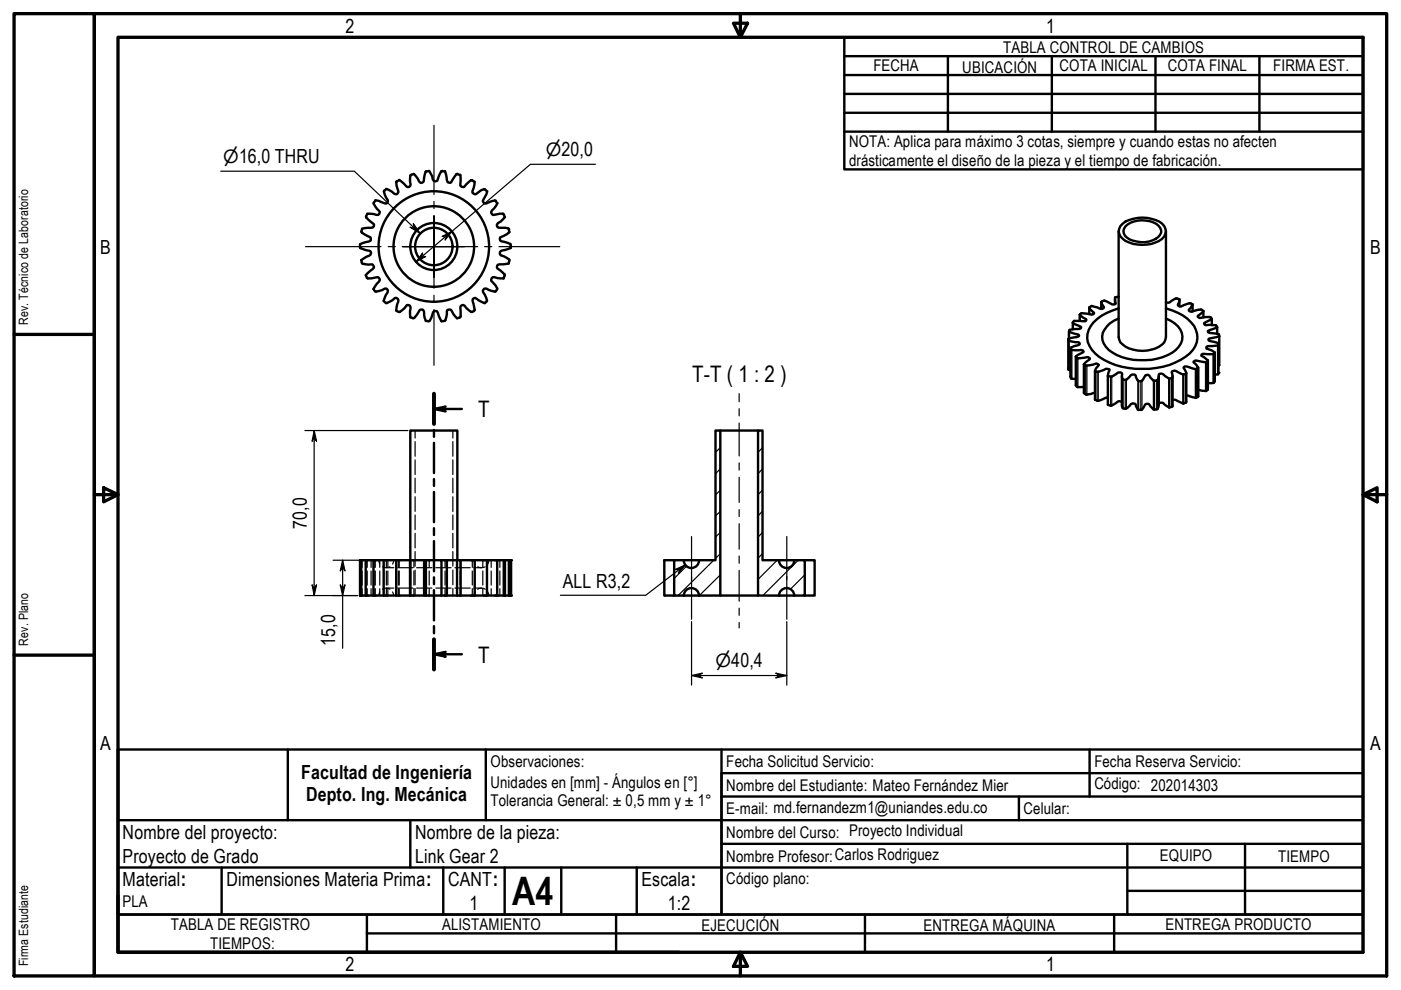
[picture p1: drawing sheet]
<svg xmlns="http://www.w3.org/2000/svg" width="297mm" height="210mm" viewBox="0 0 297 210" stroke-linecap="round" stroke-linejoin="round" font-family="sans-serif">
<!-- layer: Hatch (ISO) -->
<g fill="none" stroke="#000" stroke-width=".25">
<path d="M151.8 91.3l-.1 .2M152.7 99.4l-1 1M152.7 94.9l-1 1M160.8 91.3l-.1 .1M161.7 99.4l-1 1M161.7 94.9l-1 1M145.6 120l-2.7 2.7M151.3 118.8l-7.5 7.5M152.7 117.4l-1 1M152.7 112.9l-1 1M152.7 108.4l-1 1M152.7 103.9l-1 1"/>
<path d="M161.7 103.9l-1 1M161.7 117.4l-1 .9M161.7 112.9l-1 1M161.7 108.4l-1 1M164.8 118.8l-4.1 4M169.2 118.8l-7.5 7.5M152.7 121.9l-4.4 4.4M170.6 121.9l-3 3"/>
</g>
<!-- layer: Hidden (ISO) -->
<g fill="none" stroke="#000" stroke-width=".25">
<path d="M88 91.3v1.6M88 93.6v3.1M88 97.5v3.1M96 91.3v1.6M96 93.6v3.1M96 97.5v3.1M76.3 118.8v1.5M76.6 118.8v1.5M76.8 118.8v1.5M77.6 118.8v1.5M77.9 118.8v1.5M78.7 118.8v1.5"/>
<path d="M79.2 118.8v1.5M79.3 118.8v1.5M79.6 118.8v1.5M80.3 118.8l.2 .8M80.5 118.8v1.5M81.3 118.8v1.5M81.9 118.8v1.5M82.2 118.8v1.5M83.5 118.8l-.3 .8M84 118.8v1.5M84.5 118.8v1.5M84.6 118.8v1.5"/>
<path d="M87.1 118.8v1.5M87.8 118.8v1.5M88 101.4v3.1M88 105.3v3.1M88 109.2v3.1M88 113.1v3.1M88 116.9v3.2M89.9 118.8v1.5M91 118.8v1.5M94.4 118.8v1.5M94.7 118.8h.1M94.7 118.8v1.5"/>
<path d="M96 101.4v3.1M96 105.3v3.1M96 109.2v3.1M96 113.1v3.1M96 116.9v3.2M97.6 118.8v1.5M100.1 118.8v1.5M100.5 118.8l.2 .8M100.6 118.8v1.5M102.4 118.8v1.5M103.3 118.8v1.5M103.7 118.8l-.3 .8"/>
<path d="M104.1 118.8v1.5M105.3 118.8v1.5M105.5 118.8v1.5M106 118.8v1.5M107.1 118.8v1.5M108 118.8v1.5M76.3 121.1v3M76.3 124.8v1.5M76.6 121.1v3M76.6 124.8v1.5M76.8 121.1v3M76.8 124.8v1.5"/>
<path d="M77.6 121.1v3M77.6 124.8v1.5M77.9 121.1v3M77.9 124.8v1.5M78.7 121.1v3M78.7 124.8v1.5M79.2 121.1v3M79.2 124.8v1.5M79.3 121.1v3M79.3 124.8v1.5M79.6 121.1v3M79.6 124.8v1.5"/>
<path d="M80.5 125.5l-.2 .8M80.5 121.1v3M80.5 124.8v1.5M81.1 120.2a1.75 1.75 0 0 0 1.6 0M81.1 124.9a1.37 1.37 0 0 1 1.6 0M81.3 121.1v3M81.3 124.8v1.5M81.9 120.4h1.6M81.9 121.1v3M81.9 124.8v1.5M81.9 124.7h1.6M82.2 121.1v3"/>
<path d="M82.2 124.8v1.5M83.2 125.5l.3 .8M84 121.1v3M84 124.8v1.5M84.3 120.4h3.3M84.3 124.7h3.3M84.5 121.1v3M84.5 124.8v1.5M84.6 121.1v3M84.6 124.8v1.5M87.1 121.1v3M87.1 124.8v1.5"/>
<path d="M87.8 121.1v3M87.8 124.8v1.5M88 120.9v3.1M88 124.7v1.6M88.3 120.4h3.3M88.3 124.7h3.3M89.9 126.3h.1M89.9 121.1v3M89.9 124.8v1.5M91 121.1v3M91 124.8v1.5M92.4 120.4h3.2"/>
<path d="M92.4 124.7h3.2M94.4 121.1v3M94.4 124.8v1.5M94.7 126.3h.1M94.7 121.1v3M94.7 124.8v1.5M96 120.9v3.1M96 124.7v1.6M96.5 120.4h3.2M96.5 124.7h3.2M97.6 121.1v3M97.6 124.8v1.5"/>
<path d="M100.1 121.1v3M100.1 124.8v1.5M100.5 120.4h1.6M100.5 124.7h1.6M100.6 121.1v3M100.6 124.8v1.5M100.7 125.5l-.2 .8M101.3 120.2a1.75 1.75 0 0 0 1.6 0M101.3 124.9a1.37 1.37 0 0 1 1.6 0M102.4 121.1v3M102.4 124.8v1.5M103.3 121.1v3"/>
<path d="M103.3 124.8v1.5M103.4 125.5l.3 .8M104.1 121.1v3M104.1 124.8v1.5M105.3 121.1v3M105.3 124.8v1.5M105.5 121.1v3M105.5 124.8v1.5M106 121.1v3M106 124.8v1.5M107.1 121.1v3M107.1 124.8v1.5"/>
<path d="M108 121.1v3M108 124.8v1.5"/>
</g>
<!-- layer: Visible (ISO) -->
<g fill="none" stroke="#000" stroke-width=".51">
<path d="M84.1 38.5h-.1l.1 .8 .4 1.2-.3 .6h-.6l-.5-.5-1.2-.6M84.6 38.2l-.5 .3M87.2 37.1l-.2 .1 .1 2-.2 .3a.54 .54 0 0 1-.8 0l-1.5-1.4M87.7 36.9l-.5 .2M90.4 36.3l-.2 .1-.2 .7-.1 1.3-.5 .4-.6-.3-.2-.6-.8-1M91 36.3h-.6M91 36.2l.6 1.2 .2 .6 .1 .3 .4 .2 .4-.2 .5-1.4 .3-.5 .3-.2M93.8 36.3l.5 .1M94.4 36.3l.3 1.9 .2 .4 .2 .1h.5l1.2-1.8h.2M97 36.9l.6 .2M97.6 37.1v1.9a.57 .57 0 0 0 .7 .7l1-1.1 .6-.4h.2M100.1 38.3l.5 .3"/>
<path d="M100.6 38.5l-.5 2.2 .5 .5 .4-.1a2.54 2.54 0 0 1 1.9-.9M76.3 52.4l.2 .2 2.1 .8a.69 .69 0 0 1-.3 .8l-1.7 1 .2 .7 1.4 .2 .7-.1 .4 .7-1.8 1.6M76.3 51.8v.6M77.6 58.4l.3 .6h.8a2.08 2.08 0 0 1 1.6-.2l.2 .6-1.3 1.8 .3 .6a4 4 0 0 0 2.2-.6l.5 .2v.4l-.9 2M77.9 45.4l-.3 .5 .1 .2 1.6 1.6a.56 .56 0 0 1-.6 .6l-1.9 .2-.1 .8 1.8 1 .1 .7-2.3 .8M79.6 42.5l-.4 .6 1.3 1.8-.1 .5-.6 .2-.6-.2-1.3-.1M81.5 40.4l.1 .9 .6 1.2-.2 .5-.1 .2-.4-.1-1.9-.6M81.9 40.1l-.4 .4M102.8 40.2l.5 .4M103.3 40.5l-.2 .7a2.43 2.43 0 0 0-.7 1.6l.3 .4 .9-.3a1.52 1.52 0 0 1 1.6-.3M105.1 42.6l.3 .5M105.5 43.1l-1.4 1.8 .3 .6a2.08 2.08 0 0 0 1.6-.2h.6l.3 .2"/>
<path d="M106.8 45.5l.2 .5M106.8 59l-2.3-.2-.4 .5 .1 .3a2.87 2.87 0 0 1 1.2 1.8M107 58.5l-.3 .5M107.1 46l-.9 1-.6 .3a.61 .61 0 0 0-.1 .9 2.23 2.23 0 0 0 1.6 .1l.7 .1 .1 .2M107.9 48.7l.1 .5M107.9 55.9l-2.3 .2-.2 .3 .1 .5 1.1 .9 .4 .4v.3M108 55.3l-.2 .6M108 49.2l-.5 .4-1.5 .7v.3l.2 .5 2 .6 .1 .3M108.3 52v.6M108.3 52.5l-1.9 .6a.59 .59 0 0 0-.4 .5 .59 .59 0 0 0 .2 .5l1.2 .5 .5 .4 .1 .3M237.2 49.1v22.4a2.36 2.36 0 0 0 1.4 2 7.1 7.1 0 0 0 8.2-.9l.4-1.1v-22.4M237.6 47.9a6.3 6.3 0 0 1 5.6-1.7 5.7 5.7 0 0 1 3.6 1.7 2.19 2.19 0 0 1-1.1 3.2 7.7 7.7 0 0 1-7.6-.5 2 2 0 0 1-.5-2.7z"/>
<path d="M238.6 48a5.6 5.6 0 0 1 7.1-.1 1.61 1.61 0 0 1-.7 2.7 5.7 5.7 0 0 1-6.5-.7 1.47 1.47 0 0 1 .1-1.9zM81.3 63.8l.5 .4M81.8 64.2a4.3 4.3 0 0 0 2.1-1h.1a.66 .66 0 0 1 .5 .7l-.5 1.9 .5 .3M84.5 66.1h.3l.5-.3 1-1.1h.5l.3 .6-.2 .6 .1 1.4M87 67.3l.8 .1 1.2-1.6 .5-.2 .4 .5v.7l.4 1.2M90.3 68l.7 .1 .1-.1 .7-1.8a.57 .57 0 0 1 .6-.3 .57 .57 0 0 1 .4 .4l.8 1.8h.6M97.4 67.3l-.3 .1a2.46 2.46 0 0 1-1.3-1.5 .6 .6 0 0 0-1.1 0l-.1 1.4-.2 .6-.2 .1M100.1 66.1h-.2l-.5-.3-.9-1-.5-.1-.3 .2v2.2l-.2 .2M100.5 65.9l-.4 .2M102.9 64.2a1.69 1.69 0 0 1-1.4-.5l-.8-.5-.5 .3 .4 2.2-.1 .2M103.1 63.9l-.3 .3M105.2 61.8a1.54 1.54 0 0 1-1.5-.3l-.6-.3h-.3l-.4 .4 .7 1.5 .1 .8"/>
<path d="M105.3 61.4l-.2 .4M226.5 72.2l1.5 .4h.6l.3 .3-.3 .3-1.7 .6M226.6 70.3v1.5M226.9 73.8l.4 .4h1.9l.5 .3v.1l-1.6 1M226.9 73.8v6.1l.3 .4 .9 .1M227.5 68.4v1.4M228.1 75.6l.4 .4 2-.3 .5 .2 .1 .2-1.3 1.2M228.1 75.6v6.1l.3 .4 1.4-.1M228.9 66.7v1.3M229.8 77.3a1.23 1.23 0 0 0 1.3 .1l1.3-.3 .6 .3-.8 1.2M229.8 77.3v6a1.53 1.53 0 0 0 2 0h.4M230.9 65.2l1.1 1.3-.5 .2-2.2-.3-.4 .3 1.4 1-.1 .3h-2.5l-.2 .4v.2l1.6 .7 .1 .3-.5 .2-1.9 .1v.5l1.7 .5 .3 .3-.5 .3-1.8 .4v6.4l.4 .2"/>
<path d="M230.9 65.2v1.4M232.2 78.6a1.14 1.14 0 0 0 1.2 0l1-.4 .8 .1-.3 1.4M232.2 78.6v6.1l.7 .3 2-.7M233.5 64l.6 1.1-.3 .3a1.09 1.09 0 0 1-1.1-.2l-1.2-.3-.6 .3M233.5 64v1.5M234.9 79.7a1.46 1.46 0 0 0 1.7-.4l.4-.3h.6l.3 .3v.7l.2 .5 .6 .1 .5-.4a1.18 1.18 0 0 1 1.1-.8l.4 .1 .3 .9a.8 .8 0 0 0 .9 .4 .8 .8 0 0 0 .7-.8l.3-.5h.5l.8 .9a.79 .79 0 0 0 1 .3 .79 .79 0 0 0 .5-.8v-.6l.6-.1 1.6 1.1M234.9 79.7v6.1l.7 .2 1.6-.9 .7 .2M236.4 63.4v1.1M237.2 67.5a5 5 0 0 0-3.5 3.8 4.6 4.6 0 0 0 3.1 4 13.6 13.6 0 0 0 11.7-.5 3.6 3.6 0 0 0 1.8-4.9 5.9 5.9 0 0 0-3.1-2.4M237.2 65.4a9.5 9.5 0 0 0-6.4 4.5 4.3 4.3 0 0 0 1.4 5.1 14.4 14.4 0 0 0 10 3.2 13.8 13.8 0 0 0 10.7-4 4.6 4.6 0 0 0-1.1-6.6 12.8 12.8 0 0 0-4.6-2.2M237.2 62.9l-.8 .2 .1 1.3-.3 .2h-.4l-1.7-.9-.6 .3M237.9 79.7v6.4l.2 .5a1.37 1.37 0 0 0 1.7-.9l.4-.2 .5 .1 .5 1.2 .7 .1a.75 .75 0 0 0 .7-.7l.3-.5 .6-.1 1 1.2 .9-.1 .3-.9v-6.1"/>
<path d="M248.6 79.7v6.4l-.7 .3M250.1 63.5l-.4 1.2 .5 .3 2-.7 .7 .3M250.1 63.5a1.02 1.02 0 0 0-1.3 0l-1 .7-.6-.1M250.1 63.5v1.4M250.9 79.4l-1-.4a.92 .92 0 0 0-1.5-.1l.2 1.1-.7 .3M250.9 79.4v6.2M251.5 79.2v6.1l-.6 .3M252.9 64.6l-.9 1.2 .2 .1a1.1 1.1 0 0 0 1.1 0 1.42 1.42 0 0 1 1.8 0M252.9 64.6v1.4M253.6 78.3l-2.4-.6-.2 .3 .5 1.1-.1 .2-.5 .1M253.6 78.3v6.1M254.1 77.9v6.1l-.5 .4"/>
<path d="M255.1 65.9l-1.2 1.1 .1 .2 .3 .2 2.2-.2 .4 .4M255.1 65.9v1.4M255.7 76.8l-2.2-.4-.5 .3 1 1.2-.4 .4M255.7 76.8v6.1M256.1 76.4v6.1l-.4 .4M256.9 67.6l-1.6 1 .3 .3h2.1l.4 .5M256.9 67.6v1.3M257.3 75.1h-1.3a1.19 1.19 0 0 0-1.2 .1v.3l1.3 .9-.4 .4M257.3 75.1v6.1M257.6 74.7v6.2l-.3 .3M258.1 69.4l-2 .9 .3 .3 1.9 .2 .2 .5M258.1 69.4v1.4"/>
<path d="M258.3 73.3l-1.3 .1a1.22 1.22 0 0 0-1.2 .2v.3l.7 .2a1.04 1.04 0 0 1 1 .7l-.2 .3M258.3 73.3v6M258.3 79.3l-.7 .2M258.3 72.9v6.4M258.3 72.9v.4M258.5 71.3l-2.3 .6 .3 .4 1.2 .3 .6 .3M258.5 71.3v6.1l-.2 .1M151.7 91.3h1v35h-9.8v-7.5h8.8zM152.7 91.3h8M160.7 91.3h1v27.5h8.9v7.5h-9.9zM245.7 85.6l.2-.2a.78 .78 0 0 1 .9 .3l1.1 .7M247.9 80.3v6.1"/>
<path d="M248.6 84.8a1.06 1.06 0 0 1 1.1 .3l1.2 .5M251.5 83.8l2.1 .6M254.1 82.6l1.6 .3M256.1 81.2h1.2M76.6 118.8v7.5M77.5 118.8v7.5M79.2 118.8v7.5M81.3 118.8v7.5M84 118.8v7.5M86.9 118.8v7.5M87 118.8v-27.5h10v27.5M87 118.8h-10.7v7.5h10.7"/>
<path d="M87 118.8h3.3M87 118.8v7.5M89.9 118.8v7.5M90.3 118.8h3.3v7.5h-3.3M90.3 118.8v7.5M93.6 118.8h3.3M94.7 118.8v7.5M96.9 118.8h.8M96.9 118.8v7.5M97.7 118.8h10.6v7.5h-5M97.7 118.8v7.5M100.6 118.8v7.5"/>
<path d="M103.3 118.8v7.5h-5.6M105.4 118.8v7.5M106.8 118.8v7.5M107.1 118.8v7.5M107.9 118.8v7.5M108 118.8v7.5M142.9 118.8h-2.1v7.5h2.1M145 118.8a1.62 1.62 0 0 0 1.6 1.6 1.62 1.62 0 0 0 1.6-1.6M165.2 118.8a1.62 1.62 0 0 0 1.6 1.6 1.62 1.62 0 0 0 1.6-1.6M170.6 118.8h2.1v7.5h-2.1M87 126.3h3.3M93.6 126.3h3.3"/>
<path d="M96.9 126.3h.8M145 126.3a1.62 1.62 0 0 1 1.6-1.6 1.62 1.62 0 0 1 1.6 1.6M152.7 126.3h8M165.2 126.3a1.62 1.62 0 0 1 1.6-1.6 1.62 1.62 0 0 1 1.6 1.6"/>
<circle cx="92" cy="52.3" r="4"/>
<circle cx="92" cy="52.3" r="8.5"/>
<circle cx="92" cy="52.3" r="5"/>
<circle cx="92" cy="52.3" r="11.7"/>
</g>
<g fill="#000">
<circle cx="258.3" cy="79" r=".25"/>
<circle cx="76.3" cy="118.8" r=".25"/>
<circle cx="105.4" cy="118.8" r=".25"/>
<circle cx="108" cy="118.8" r=".25"/>
<circle cx="108.3" cy="118.8" r=".25"/>
<circle cx="76.3" cy="126.3" r=".25"/>
<circle cx="105.4" cy="126.3" r=".25"/>
<circle cx="108" cy="126.3" r=".25"/>
<circle cx="108.3" cy="126.3" r=".25"/>
</g>
<!-- layer: Visible Narrow (ISO) -->
<g fill="none" stroke="#000" stroke-width=".25">
<path d="M226.5 72.2v6.1M226.7 72.3v6.2M226.8 70.4v1.4M227.1 74.1v6.1M227.3 74.2v6.1M227.5 68.6v1.2M228.3 75.9v6.1M228.5 76v6.1M229 66.8v1.2M230.2 77.5v6.1M230.4 77.5v6.2M230.9 65.2v1.4"/>
<path d="M232.6 78.8v6.1M232.9 78.8v6.2M233.5 64v1.5M235.5 79.9v6.1M235.7 79.9v6.1M251.4 79.3v6.1M253.9 78v6.2M256 76.5v6.1M257.5 74.8v6.1M258.3 72.9v6.1M238 80.4v6.1M238.1 80.5v6.1"/>
<path d="M238.6 80.6v6M238.8 80.5v6.1M241.2 80.7v6.1M241.4 80.8v6.1M241.9 80.8v6.1M242.1 80.7v6.1M244.5 80.7v6.1M244.8 80.7v6.1M245.2 80.7v6.1M245.4 80.6v6.1M248.4 80.2v6.1M248.6 80v6.1"/>
</g>
<!-- layer: Section Line (ISO) -->
<g fill="none" stroke="#000" stroke-width=".51">
<path d="M92 86.7l2.5-.5-.9 .5 .9 .5zM92 83.5v6.4M92 91.2v1.4M92 93.9v6.4M92 86.7h5.9M92 101.6v1.4M92 104.3v6.4M92 112v1.4M92 114.7v6.4M92 138.7l2.5-.5-.9 .5 .9 .5zM92 122.4v1.5M92 125.1v6.4"/>
<path d="M92 132.8v1.5M92 135.5v6.5M92 138.7h5.9"/>
</g>
<path d="M92 83.5v6.4M92 135.5v6.5" fill="none" stroke="#000" stroke-width=".83"/>
<g fill="#000">
<path d="M92 86.7l2.5-.5-.9 .5 .9 .5z" fill-rule="evenodd"/>
<path d="M92 138.7l2.5-.5-.9 .5 .9 .5z" fill-rule="evenodd"/>
</g>
<!-- layer: Title (ISO) -->
<g fill="none" stroke="#000" stroke-width=".51">
<path d="M179 7.9h110v28h-110zM179 19.9h110M179 15.9h110M179 11.9h110M201 11.9v16M223 11.9v16M245 11.9v16M267 11.9v16M179 23.9h110M179 27.9h110M25 158.9h264v35h-136v-30h136M25 158.9v35h128v-35"/>
<path d="M25 158.9v35M61 158.9v15M103 158.9v15M231 158.9v10M25 173.9h264M87 173.9v10M153 178.9h136v15M153 168.9h136M216 168.9v5M239 178.9v15M264 178.9v15M25 193.9h264v8h-264z"/>
<path d="M25 183.9h264M47 183.9v10M77.8 193.9v8M77.8 197.9h211.2M94 183.9v10M107 183.9v10M119 183.9v10M130.6 193.9v8M135 183.9v10M183.4 193.9v8M236.2 193.9v8M239 188.9h50"/>
</g>
<!-- layer: Border (ISO) -->
<g fill="none" stroke="#000" stroke-width=".7">
<path d="M3 2.9h17v204h-17zM20 2.9h274v204h-274zM25 7.9h264v194h-264zM155.5 4.9h3l-1.5 3zM157 2.9v5M3 70.9h17M20 104.9h5M22 103.4l3 1.5-3 1.5zM289 104.9l3-1.5v3zM289 104.9h5M3 138.9h17M25 189.9v12h119"/>
<path d="M157 201.9l1.5 3h-3zM157 201.9v5"/>
</g>
<!-- layer: Center Mark (ISO) -->
<g fill="none" stroke="#000" stroke-width=".25">
<path d="M92 26.6v14.6M64.8 52.3h16M82.3 52.3h1.5M85.3 52.3h6.7h-6.5M92 45.8v6.5v-6.5M92 58.8v-6.5v8.8M92 42.7v1.5M98.5 52.3h-6.5h9.3M102.7 52.3h1.6M105.8 52.3h12.9M92 62.6v1.5M92 65.6v11.8"/>
<path d="M142.5 118.8h8.2M146.6 113.8v9.1M162.7 118.8h8.2M166.8 113.8v9.1M142.5 126.3h8.2M146.6 122.2v9.1M162.7 126.3h8.2M166.8 122.2v9.1"/>
</g>
<!-- layer: Centerline (ISO) -->
<path d="M156.7 83.5v1.7M156.7 86.6v1.6M156.7 89.7v7M156.7 98.1v1.6M156.7 101.2v5.3M156.7 108v1.5M156.7 111v5.4M156.7 117.9v1.5M156.7 120.9v6.6M156.7 128.9v1.6M156.7 132v1.1" fill="none" stroke="#000" stroke-width=".25"/>
<!-- layer: Dimension (ISO) -->
<g fill="none" stroke="#000" stroke-width=".25">
<path d="M126.2 34.8h-13.7l-24.3 20.7M89.6 53.6l-.3 .9 .9-.1-2 1.1zM93.7 50.1l2.1-1-1.4 1.8 .3-.9zM64.6 91.3h21.9M66.6 91.3l.5 2.3-.5-.8-.4 .8zM66.6 91.3v35M70.6 118.8h5.8M72.6 118.8l.6 2.3-.6-.8-.5 .8zM72.6 118.8v18.6M145.4 119.7l-8.5 6.5h-18.1M64.6 126.3h11.2M66.2 124l.4 .8 .5-.8-.5 2.3z"/>
<path d="M72.1 124l.5 .8 .6-.8-.6 2.3zM143.2 120.7l2.2-1-1.6 1.9 .3-.9zM146.6 131.8v13.5M166.8 131.8v13.5M146.6 143.2l2.3-.5-.8 .5 .8 .5zM146.6 143.2h20.2M164.5 142.7l2.3 .5-2.3 .5 .8-.5z"/>
</g>
<g fill="#000">
<path d="M89.6 53.6l-.3 .9 .9-.1-2 1.1z" fill-rule="evenodd"/>
<path d="M93.7 50.1l2.1-1-1.4 1.8 .3-.9z" fill-rule="evenodd"/>
<path d="M66.6 91.3l.5 2.3-.5-.8-.4 .8z" fill-rule="evenodd"/>
<path d="M66.2 124l.4 .8 .5-.8-.5 2.3z" fill-rule="evenodd"/>
<path d="M72.1 124l.5 .8 .6-.8-.6 2.3z" fill-rule="evenodd"/>
<path d="M72.6 118.8l.6 2.3-.6-.8-.5 .8z" fill-rule="evenodd"/>
<path d="M143.2 120.7l2.2-1-1.6 1.9 .3-.9z" fill-rule="evenodd"/>
<path d="M146.6 143.2l2.3-.5-.8 .5 .8 .5z" fill-rule="evenodd"/>
<path d="M164.5 142.7l2.3 .5-2.3 .5 .8-.5z" fill-rule="evenodd"/>
</g>
<!-- layer: Symbol (ISO) -->
<path d="M46.8 36.3h28.3l14 13.2M87.6 47.4l1.5 2.1-2.2-1.3 1 .2z" fill="none" stroke="#000" stroke-width=".25"/>
<path d="M87.6 47.4l1.5 2.1-2.2-1.3 1 .2z" fill-rule="evenodd" fill="#000"/>
<text font-size="8.3" x="108.6" y="191.9">A4</text>
<g font-size="4.8">
<text x="146.7" y="81.1">T-T ( 1 : 2 )</text>
<text x="101.4" y="88.4">T</text>
<text x="101.4" y="140.5">T</text>
</g>
<g font-size="4.1">
<text x="73.3" y="6.9">2</text>
<text x="221.8" y="6.9">1</text>
<text x="21.2" y="53.9">B</text>
<text x="290.5" y="53.9">B</text>
<text x="65" y="112.1" transform="rotate(-90 65 112.1)">70,0</text>
<text x="119.3" y="124.6">ALL R3,2</text>
<text x="71.1" y="136.9" transform="rotate(-90 71.1 136.9)">15,0</text>
<text x="21.2" y="158.9">A</text>
<text x="290.5" y="158.9">A</text>
<text x="63.9" y="165.1">Facultad de Ingeniería</text>
<text x="64.9" y="169.8">Depto. Ing. Mecánica</text>
<text x="26" y="177.9">Nombre del proyecto:</text>
<text x="88" y="177.9">Nombre de la pieza:</text>
<text x="26" y="183">Proyecto de Grado</text>
<text x="88" y="183">Link Gear 2</text>
<text x="26" y="187.9">Material:</text>
<text x="48" y="187.9">Dimensiones Materia Prima:</text>
<text x="95" y="187.9">CANT:</text>
<text x="136" y="187.9">Escala:</text>
<text x="99.6" y="192.9">1</text>
<text x="141.6" y="192.9">1:2</text>
<text x="73.3" y="205.9">2</text>
<text x="221.8" y="205.9">1</text>
</g>
<g font-size="3.9">
<text x="47.3" y="34.5">⌀16,0 THRU</text>
<text x="115.7" y="33.1">⌀20,0</text>
<text x="151.7" y="141.5">⌀40,4</text>
</g>
<g font-size="3.4">
<text x="212.7" y="11.1">TABLA CONTROL DE CAMBIOS</text>
<text x="185.2" y="15.1">FECHA</text>
<text x="204" y="15.5">UBICACIÓN</text>
<text x="224.6" y="15.1">COTA INICIAL</text>
<text x="247.6" y="15.1">COTA FINAL</text>
<text x="269.9" y="15.1">FIRMA EST.</text>
<text x="180" y="31.2">NOTA: Aplica para máximo 3 cotas, siempre y cuando estas no afecten</text>
<text x="180" y="35.2">drásticamente el diseño de la pieza y el tiempo de fabricación.</text>
<text x="104" y="167.1">Unidades en [mm] - Ángulos en [°]</text>
<text x="104" y="162.7">Observaciones:</text>
<text x="154" y="167.6">Nombre del Estudiante: Mateo Fernández Mier</text>
<text x="154" y="162.7">Fecha Solicitud Servicio:</text>
<text x="232" y="167.3">Código: 202014303</text>
<text x="232" y="162.7">Fecha Reserva Servicio:</text>
<text x="104" y="170.8">Tolerancia General: ± 0,5 mm y ± 1°</text>
<text x="154" y="172.6">E-mail: md.fernandezm1@uniandes.edu.co</text>
<text x="217" y="172.6">Celular:</text>
<text x="154" y="177.6">Nombre del Curso: Proyecto Individual</text>
<text x="154" y="182.7">Nombre Profesor:Carlos Rodriguez</text>
<text x="245.9" y="182.6">EQUIPO</text>
<text x="271" y="182.7">TIEMPO</text>
<text x="154" y="187.4">Código plano:</text>
<text x="26" y="192.4">PLA</text>
<text x="36.2" y="197.2">TABLA DE REGISTRO</text>
<text x="93.7" y="197.1">ALISTAMIENTO</text>
<text x="148.7" y="197.5">EJECUCIÓN</text>
<text x="195.8" y="197.4">ENTREGA MÁQUINA</text>
<text x="247.1" y="197.1">ENTREGA PRODUCTO</text>
<text x="44.6" y="201.1">TIEMPOS:</text>
</g>
<g font-size="2.7">
<text x="6" y="68.9" transform="rotate(-90 6 68.9)">Rev. Técnico de Laboratorio</text>
<text x="6" y="136.9" transform="rotate(-90 6 136.9)">Rev. Plano</text>
<text x="6" y="204.9" transform="rotate(-90 6 204.9)">Firma Estudiante</text>
</g>
</svg>
